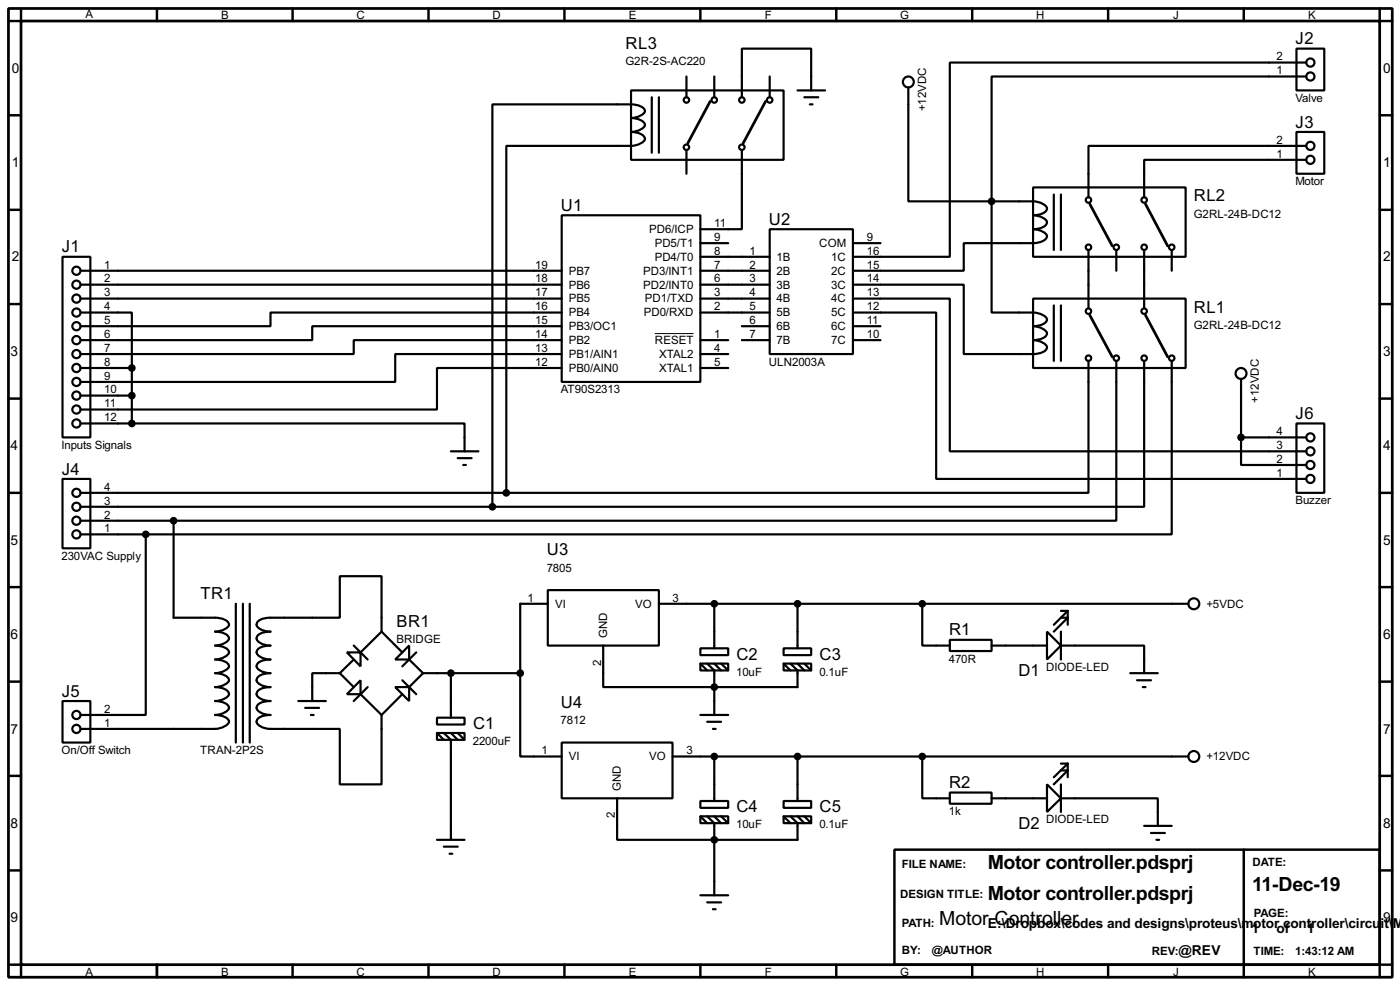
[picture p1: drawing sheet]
<svg xmlns="http://www.w3.org/2000/svg" width="256mm" height="180mm" viewBox="0 0 256 180" stroke-linecap="round" stroke-linejoin="round" font-family="sans-serif">
<path d="M1.6 1.6h253.5v177.3h-253.5zM3.9 3.9h248.9v172.7h-248.9zM130.1 18.6l-4.1 7.6M140.3 18.6l-4.1 7.6M199.7 37.4l4.1 7.6M209.9 37.4l4 7.6M199.7 57.7l4.1 7.6M209.9 57.7l4 7.6" fill="none" stroke="#000" stroke-width=".5"/>
<g fill="none" stroke="#000" stroke-width=".45">
<path d="M3.9 1.6v2.3h-2.3M28.8 1.6v2.3M53.6 1.6v2.3M78.5 1.6v2.3M103.4 1.6v2.3M128.3 1.6v2.3M153.2 1.6v2.3M178.1 1.6v2.3M203 1.6v2.3M227.9 1.6v2.3M252.8 1.6v2.3h2.3M1.6 21.1h2.3"/>
<path d="M1.6 38.4h2.3M252.8 21.1h2.3M252.8 38.4h2.3M1.6 55.7h2.3M252.8 55.7h2.3M1.6 73h2.3M252.8 73h2.3M1.6 90.2h2.3M252.8 90.2h2.3M1.6 107.5h2.3M252.8 107.5h2.3M1.6 124.8h2.3"/>
<path d="M252.8 124.8h2.3M1.6 142h2.3M1.6 159.3h2.3M163.9 155.5h88.9v21.1h-88.9zM227.9 155.5v23.4M252.8 142h2.3M252.8 159.3h2.3M1.6 176.6h2.3v2.3M28.8 176.6v2.3M53.6 176.6v2.3M78.5 176.6v2.3M103.4 176.6v2.3"/>
<path d="M128.3 176.6v2.3M153.2 176.6v2.3M178.1 176.6v2.3M203 176.6v2.3M255.1 176.6h-2.3v2.3"/>
</g>
<g fill="none" stroke="#000" stroke-width=".4">
<path d="M115.6 16.6h28v12.7h-28zM119.4 17.8v10.2M120.7 17.8v10.2M125.8 14v3.8M130.9 14v3.8M141 14v3.8M146.1 16.6h5.1M147.4 17.8h2.5M148.4 19.1h.5M148.6 16.6v-7.7h-12.7v8.9M166.4 16.1v20.8h15.3M237.5 8.9h5.1v7.7h-5.1z"/>
<path d="M239.3 11.5h-65.3v35.5h-17.7M239.3 14h-57.6v22.9M102.9 39.4h25.4v30.5h-25.4zM125.8 27.5v4.3M135.9 27.5v14.5h-7.6M181.7 36.9h7.6a2.61 2.61 0 0 1 2.5 1.3 1.47 1.47 0 0 1-1.3 1l-1.2 .2a2.68 2.68 0 0 1 2.5 1.3 1.47 1.47 0 0 1-1.3 1.1l-1.2 .2a2.68 2.68 0 0 1 2.5 1.2 2.33 2.33 0 0 1-2.5 1.3h-12.7v5.1h-20.3M181.7 36.9v20.3h5a7.1 7.1 0 0 1 4.3 .4 .86 .86 0 0 1 .7 1.2 2.8 2.8 0 0 1-2.4 .9 2.7 2.7 0 0 1 2.5 1.3 1.47 1.47 0 0 1-1.3 1.1l-1.2 .2a2.61 2.61 0 0 1 2.5 1.3 1.47 1.47 0 0 1-1.3 1l-1.2 .2h-12.7v-12.7h-20.3M189.3 34.3h27.9v12.7h-27.9zM193.1 35.6v10.2M194.4 35.6v10.2M237.5 24.2h5.1v7.6h-5.1zM239.3 26.7h-39.9v9.4"/>
<path d="M239.3 29.3h-29.7v6.8M11.5 47h5.1v33.1h-5.1zM14.8 57.2h9.4v10.2M14.8 49.6h88.1M14.8 52.1h88.1M14.8 54.7h88.1M102.9 57.2h-53.3v2.5h-34.8M102.9 59.7h-45.7v2.6h-42.4M128.3 49.6h12.7M128.3 52.1h12.7M128.3 54.7h12.7M128.3 47h12.7"/>
<path d="M128.3 57.2h12.7M128.3 44.5h5.1M135.9 59.7h5.1M141 42h15.3v22.8h-15.3zM156.3 57.2h15.2v30.5h67.8M156.3 54.7h17.7v27.9h65.3M156.3 44.5h5M156.3 59.7h5M189.3 54.7h27.9v12.7h-27.9zM193.1 55.9v10.2M194.4 55.9v10.2M199.4 45.8v10.6"/>
<path d="M204.5 45.8v3.8M209.6 45.8v10.6M214.7 45.8v3.8M14.8 77.5h9.4M14.8 72.4h9.4M14.8 67.4h9.4M24.2 77.5h60.9v5.1M24.2 67.4v10.1M102.9 62.3h-38.1v2.5h-50M102.9 64.8h-30.5v5.1h-57.6M102.9 67.4h-22.8v7.6h-65.3M128.3 67.4h5.1"/>
<path d="M128.3 62.3h5.1M128.3 64.8h5.1M135.9 62.3h5.1M156.3 62.3h5M199.4 66.1v24.1h-106.6M204.5 66.1v29.2h-172.7M209.6 66.1v26.7h-119.4M214.7 66.1v31.7h-188M227.4 69.4v10.7M237.5 77.5h5.1v12.7h-5.1zM11.5 87.7h5.1v12.7h-5.1zM14.8 97.8h11.9"/>
<path d="M14.8 90.2h78M14.8 92.8h75.4M14.8 95.3h17M26.7 97.8v33.1h-11.9M31.8 95.3v17.8h7.6a3.2 3.2 0 0 1 2.4 .9l.2 .4a2.75 2.75 0 0 1-2.6 1.2 3.3 3.3 0 0 1 2.4 .9 .9 .9 0 0 1-.7 1.2l-1.1 .4-.6 .1a3.3 3.3 0 0 1 2.4 .8 .89 .89 0 0 1-.7 1.2l-1.1 .4-.6 .1a3.3 3.3 0 0 1 2.4 .9l.2 .4a2.75 2.75 0 0 1-2.6 1.2 2.37 2.37 0 0 1 2.6 1.3 2.75 2.75 0 0 1-2.6 1.3 3.2 3.2 0 0 1 2.4 .9l.2 .4a2.75 2.75 0 0 1-2.6 1.2 3.3 3.3 0 0 1 2.4 .9 .9 .9 0 0 1-.7 1.2l-1.1 .4-.6 .1a3.3 3.3 0 0 1 2.4 .8 .89 .89 0 0 1-.7 1.2l-1.1 .4-.6 .1h-24.6M82.6 82.6h5.1M83.9 83.9h2.5M84.9 85.1h.5M92.8 90.2v-63.5h20.3a7.1 7.1 0 0 0 4.2-.4l.7-.6a.91 .91 0 0 0-.7-1.2l-1.7-.3a2.75 2.75 0 0 0 2.6-1.3 2.37 2.37 0 0 0-2.6-1.3 2.75 2.75 0 0 0 2.6-1.2 1.5 1.5 0 0 0-1.4-1.1l-1.2-.2h-25.4v73.7M227.4 80.1v5h11.9M227.4 80.1h11.9M43.2 110.5v25.4"/>
<path d="M44.5 110.5v25.4M45.8 110.5v25.4M63.6 119.4h2.5v2.6zM64.8 118.2l2.6 2.5M69.9 115.6v-10.1h-7.6v7.6h-12.7a2.89 2.89 0 0 0-2.5 .9 .89 .89 0 0 0 .6 1.2l1.1 .3 .8 .1a2.96 2.96 0 0 0-2.5 .9 .92 .92 0 0 0 .6 1.2l1.1 .4 .8 .1a2.96 2.96 0 0 0-2.5 .8 .91 .91 0 0 0 .6 1.2l1.1 .4 .8 .1a2.96 2.96 0 0 0-2.5 .9 .88 .88 0 0 0 .6 1.2l1.1 .3 .8 .1a2.92 2.92 0 0 0-2.5 .9 .88 .88 0 0 0 .6 1.2l1.1 .4 .8 .1a2.89 2.89 0 0 0-2.5 .9 .89 .89 0 0 0 .6 1.2l1.1 .3 .8 .1a2.96 2.96 0 0 0-2.5 .9 .92 .92 0 0 0 .6 1.2l1.1 .4 .8 .1a2.96 2.96 0 0 0-2.5 .8 .91 .91 0 0 0 .6 1.2l1.1 .4 .8 .1h12.7v10.2h7.6v-12.7M69.9 115.6l-3.8 3.8M69.9 115.6l3.8 3.8M76.3 119.4l-2.6 2.6M100.4 108h20.3v10.2h-20.3zM100.4 110.5h-5.1v12.7M110.5 118.2v7.6h35.6v-3.1l-1.3-1.2M120.7 110.5h97"/>
<path d="M128.3 118.7h5.1v1.2h-5.1zM130.9 110.5v8.2M143.6 118.7h5v1.2h-5zM146.1 110.5v8.2M169 110.5v7.7h5M174 117.1h7.7v2.1h-7.7zM181.7 118.2h10.1M191.8 115.6l2.6 2.6-2.6 2.5zM194.4 118.2h15.2v5M194.4 115.6v5.1M194.4 113.1h1.2l-2.5 2.5M194.4 111.8h1.2"/>
<path d="M195.6 111.8l-2.5 2.6M195.6 111.8v2.6M11.5 128.3h5.1v7.6h-5.1zM54.7 128.3h5M55.9 129.6h2.6M57 130.9h.5M62.3 123.2h-5.1v5.1M62.3 123.2l2.5 2.6M64.8 120.7l-2.5 2.5M66.1 124.5v2.6h-2.5zM66.1 127.1l3.8 3.8M67.4 125.8l-2.6 2.5"/>
<path d="M72.4 125.8h2.6v2.5zM72.4 120.7l2.6-2.5v2.5zM73.7 124.5l2.6 2.6M73.7 127.1l-3.8 3.8M75 120.7l2.5 2.5M77.5 123.2h17.8M77.5 123.2l-2.5 2.6M80.1 131.4h5v1.2h-5zM80.1 134.2h5v1.2h-5zM80.1 134.2l1.2 1.2M81.3 134.2l1.3 1.2v18.3M82.6 123.2v8.2"/>
<path d="M82.6 134.2l1.3 1.2M83.9 134.2l1.2 1.2M95.3 123.2v15.3h7.6M102.9 135.9h20.3v10.2h-20.3zM123.2 138.5h94.5M128.3 121.5h5.1v1.2h-5.1zM128.3 130.9h5.1M128.3 121.5l1.3 1.2M129.6 121.5l1.3 1.2v8.2M129.6 132.1h2.5M130.6 133.4h.5M130.9 138.5v8.1"/>
<path d="M130.9 121.5l1.2 1.2M132.1 121.5l1.3 1.2M143.6 121.5h5v1.2h-5zM143.6 121.5l1.2 1.2M146.1 138.5v8.1M146.1 121.5l1.3 1.2M147.4 121.5l1.2 1.2M169 138.5v7.6h5M194.4 139.8h1.2M195.6 139.8v2.5M195.6 139.8l-2.5 2.5M207.1 123.2h5"/>
<path d="M208.3 124.5h2.6M209.4 125.8h.5M80.1 153.7h5M81.3 155h2.6M82.4 156.3h.5M113.1 146.1v7.6h33v-3l-1.3-1.3M128.3 146.6h5.1v1.3h-5.1zM128.3 149.4h5.1v1.3h-5.1zM128.3 149.4l1.3 1.3M129.6 149.4l1.3 1.3v13.2M130.9 149.4l1.2 1.3M132.1 149.4l1.3 1.3"/>
<path d="M143.6 146.6h5v1.3h-5zM143.6 149.4h5v1.3h-5zM143.6 149.4l1.2 1.3M146.1 149.4l1.3 1.3M147.4 149.4l1.2 1.3M174 145.1h7.7v2h-7.7zM181.7 146.1h10.1M191.8 143.6l2.6 2.5-2.6 2.5zM194.4 146.1h17.7v5.1M194.4 143.6v5M194.4 141h1.2l-2.5 2.6M209.6 151.2h5.1"/>
<path d="M210.9 152.5h2.5M211.9 153.7h.5M128.3 163.9h5.1M129.6 165.2h2.5M130.6 166.4h.5"/>
<circle cx="125.7" cy="18.3" r=".5"/>
<circle cx="130.8" cy="18.3" r=".5"/>
<circle cx="135.9" cy="18.3" r=".5"/>
<circle cx="141" cy="18.3" r=".5"/>
<circle cx="166.4" cy="15" r="1"/>
<circle cx="240" cy="14" r=".75"/>
<circle cx="240" cy="11.5" r=".75"/>
<circle cx="125.7" cy="27" r=".5"/>
<circle cx="135.9" cy="27" r=".5"/>
<circle cx="199.4" cy="36.6" r=".5"/>
<circle cx="209.6" cy="36.6" r=".5"/>
<circle cx="240" cy="26.7" r=".75"/>
<circle cx="240" cy="29.3" r=".75"/>
<circle cx="14" cy="57.2" r=".75"/>
<circle cx="14" cy="59.7" r=".75"/>
<circle cx="14" cy="54.7" r=".75"/>
<circle cx="14" cy="52.1" r=".75"/>
<circle cx="14" cy="49.6" r=".75"/>
<circle cx="199.4" cy="57" r=".5"/>
<circle cx="199.4" cy="45.3" r=".5"/>
<circle cx="204.5" cy="45.3" r=".5"/>
<circle cx="209.6" cy="57" r=".5"/>
<circle cx="209.6" cy="45.3" r=".5"/>
<circle cx="214.6" cy="45.3" r=".5"/>
<circle cx="14" cy="64.8" r=".75"/>
<circle cx="14" cy="72.4" r=".75"/>
<circle cx="14" cy="69.9" r=".75"/>
<circle cx="14" cy="77.5" r=".75"/>
<circle cx="14" cy="62.3" r=".75"/>
<circle cx="14" cy="67.4" r=".75"/>
<circle cx="14" cy="75" r=".75"/>
<circle cx="199.4" cy="65.6" r=".5"/>
<circle cx="204.5" cy="65.6" r=".5"/>
<circle cx="209.6" cy="65.6" r=".5"/>
<circle cx="214.6" cy="65.6" r=".5"/>
<circle cx="227.3" cy="68.4" r="1"/>
<circle cx="14" cy="97.8" r=".75"/>
<circle cx="14" cy="95.3" r=".75"/>
<circle cx="14" cy="92.8" r=".75"/>
<circle cx="14" cy="90.2" r=".75"/>
<circle cx="240" cy="87.7" r=".75"/>
<circle cx="240" cy="80.1" r=".75"/>
<circle cx="240" cy="85.1" r=".75"/>
<circle cx="240" cy="82.6" r=".75"/>
<circle cx="218.7" cy="110.5" r="1"/>
<circle cx="14" cy="133.4" r=".75"/>
<circle cx="14" cy="130.9" r=".75"/>
<circle cx="218.7" cy="138.5" r="1"/>
</g>
<g fill="#000">
<circle cx="130.9" cy="125.8" r=".2"/>
<circle cx="130.9" cy="153.7" r=".2"/>
</g>
<path d="M120 61.1h7.1" fill="none" stroke="#000" stroke-width=".18"/>
<g fill="#000" stroke="#000" stroke-width=".4">
<circle cx="181.6" cy="36.9" r=".5"/>
<circle cx="24.1" cy="67.4" r=".5"/>
<circle cx="24.1" cy="72.4" r=".5"/>
<circle cx="24.1" cy="77.5" r=".5"/>
<circle cx="26.7" cy="97.8" r=".5"/>
<circle cx="31.8" cy="95.3" r=".5"/>
<circle cx="90.2" cy="92.8" r=".5"/>
<circle cx="92.7" cy="90.2" r=".5"/>
<circle cx="227.3" cy="80.1" r=".5"/>
<circle cx="130.8" cy="110.5" r=".5"/>
<circle cx="146.1" cy="110.5" r=".5"/>
<circle cx="168.9" cy="110.5" r=".5"/>
<circle cx="82.6" cy="123.2" r=".5"/>
<circle cx="95.3" cy="123.2" r=".5"/>
<circle cx="130.8" cy="138.5" r=".5"/>
<circle cx="130.8" cy="125.8" r=".5"/>
<circle cx="146.1" cy="138.5" r=".5"/>
<circle cx="168.9" cy="138.5" r=".5"/>
<circle cx="130.8" cy="153.7" r=".5"/>
</g>
<g font-size="4">
<text x="181" y="159.1">Motor controller.pdsprj</text>
<text x="181" y="164.8">Motor controller.pdsprj</text>
<text x="229.4" y="163.1">11-Dec-19</text>
<text x="172.1" y="169.2">Motor Controller</text>
</g>
<g font-size="3.4">
<text x="114.6" y="9">RL3</text>
<text x="237.4" y="8.1">J2</text>
<text x="237.4" y="23.3">J3</text>
<text x="102.8" y="38.6">U1</text>
<text x="140.9" y="41.2">U2</text>
<text x="218.7" y="36.9">RL2</text>
<text x="11.3" y="46.2">J1</text>
<text x="218.7" y="57.2">RL1</text>
<text x="237.4" y="76.7">J6</text>
<text x="11.3" y="86.9">J4</text>
<text x="100.2" y="101.7">U3</text>
<text x="36.7" y="109.7">TR1</text>
<text x="72.7" y="114.8">BR1</text>
<text x="173.9" y="116.3">R1</text>
<text x="134.9" y="120.7">C2</text>
<text x="150.2" y="120.7">C3</text>
<text x="186.6" y="123.7">D1</text>
<text x="11.3" y="127.5">J5</text>
<text x="102.8" y="129.6">U4</text>
<text x="86.7" y="133.4">C1</text>
<text x="134.9" y="148.7">C4</text>
<text x="150.2" y="148.7">C5</text>
<text x="173.9" y="144.3">R2</text>
<text x="186.6" y="151.7">D2</text>
</g>
<g font-size="2.8">
<text x="2.2" y="13.4">0</text>
<text x="253.4" y="13.4">0</text>
<text x="2.2" y="30.6">1</text>
<text x="253.4" y="30.6">1</text>
<text x="2.2" y="47.9">2</text>
<text x="253.4" y="47.9">2</text>
<text x="1.9" y="65.2">3</text>
<text x="253.4" y="65.2">3</text>
<text x="1.9" y="82.4">4</text>
<text x="253.4" y="82.4">4</text>
<text x="1.9" y="99.7">5</text>
<text x="253.4" y="99.7">5</text>
<text x="1.9" y="117">6</text>
<text x="253.4" y="117">6</text>
<text x="1.9" y="134.3">7</text>
<text x="253.4" y="134.3">7</text>
<text x="1.9" y="151.5">8</text>
<text x="253.4" y="151.5">8</text>
<text x="1.9" y="168.8">9</text>
<text x="180.9" y="169.8">E:\Dropbox\codes and designs\proteus\motor controller\circu</text>
<text x="229.3" y="170.8">1</text>
<text x="233.9" y="170.8">of</text>
<text x="239.4" y="170.8">1</text>
<text x="252.9" y="169.8">it\</text>
<text x="253.4" y="168.8">9</text>
<text x="255.1" y="169.8">M</text>
<text x="215.9" y="174.9">@REV</text>
</g>
<g font-size="2.4">
<text x="15.6" y="3.2">A</text>
<text x="40.5" y="3.5">B</text>
<text x="65.3" y="3.5">C</text>
<text x="90.2" y="3.5">D</text>
<text x="115.2" y="3.5">E</text>
<text x="140.1" y="3.5">F</text>
<text x="164.9" y="3.5">G</text>
<text x="189.8" y="3.5">H</text>
<text x="214.9" y="3.5">J</text>
<text x="239.6" y="3.5">K</text>
<text x="114.6" y="11.9">G2R-2S-AC220</text>
<text x="233.9" y="11.1">2</text>
<text x="233.9" y="13.6">1</text>
<text x="169.7" y="20.3" transform="rotate(-90 169.7 20.3)">+12VDC</text>
<text x="237.3" y="18.7">Valve</text>
<text x="233.9" y="28.9">1</text>
<text x="233.9" y="26.3">2</text>
<text x="237.3" y="33.9">Motor</text>
<text x="130.9" y="41.6">11</text>
<text x="218.7" y="39.9">G2RL-24B-DC12</text>
<text x="118.9" y="42.7">PD6/ICP</text>
<text x="119.9" y="47.7">PD4/T0</text>
<text x="119.9" y="45.2">PD5/T1</text>
<text x="130.9" y="46.6">8</text>
<text x="130.9" y="44.1">9</text>
<text x="137.3" y="46.6">1</text>
<text x="142.3" y="47.7">1B</text>
<text x="150.1" y="45.2">COM</text>
<text x="152.3" y="47.7">1C</text>
<text x="158.8" y="46.6">16</text>
<text x="158.8" y="44.1">9</text>
<text x="19.1" y="49.2">1</text>
<text x="19.1" y="51.7">2</text>
<text x="98.1" y="51.7">18</text>
<text x="98.1" y="49.2">19</text>
<text x="104.2" y="52.8">PB6</text>
<text x="104.2" y="50.3">PB7</text>
<text x="117.8" y="52.8">PD2/INT0</text>
<text x="117.8" y="50.3">PD3/INT1</text>
<text x="130.9" y="51.7">6</text>
<text x="130.9" y="49.2">7</text>
<text x="137.3" y="49.2">2</text>
<text x="137.3" y="51.7">3</text>
<text x="142.3" y="50.3">2B</text>
<text x="142.3" y="52.8">3B</text>
<text x="152.3" y="50.3">2C</text>
<text x="152.3" y="52.8">3C</text>
<text x="158.8" y="49.2">15</text>
<text x="158.8" y="51.7">14</text>
<text x="19.1" y="54.3">3</text>
<text x="19.1" y="56.8">4</text>
<text x="19.1" y="59.3">5</text>
<text x="98.1" y="59.3">15</text>
<text x="98.1" y="56.8">16</text>
<text x="98.1" y="54.3">17</text>
<text x="104.2" y="57.9">PB4</text>
<text x="104.2" y="55.4">PB5</text>
<text x="117.9" y="57.9">PD0/RXD</text>
<text x="118.1" y="55.4">PD1/TXD</text>
<text x="130.9" y="54.3">3</text>
<text x="130.9" y="56.8">2</text>
<text x="137.3" y="54.3">4</text>
<text x="137.3" y="56.8">5</text>
<text x="137.3" y="59.3">6</text>
<text x="142.3" y="55.4">4B</text>
<text x="142.3" y="57.9">5B</text>
<text x="152.3" y="55.4">4C</text>
<text x="152.3" y="57.9">5C</text>
<text x="158.8" y="54.3">13</text>
<text x="158.8" y="56.8">12</text>
<text x="158.8" y="59.3">11</text>
<text x="19.1" y="61.9">6</text>
<text x="19.1" y="64.4">7</text>
<text x="98.1" y="64.4">13</text>
<text x="98.1" y="61.9">14</text>
<text x="104.2" y="65.5">PB1/AIN1</text>
<text x="104.2" y="63">PB2</text>
<text x="104.2" y="60.4">PB3/OC1</text>
<text x="120" y="63">RESET</text>
<text x="120.7" y="65.5">XTAL2</text>
<text x="130.9" y="61.9">1</text>
<text x="130.9" y="64.4">4</text>
<text x="137.3" y="61.9">7</text>
<text x="142.3" y="60.4">6B</text>
<text x="142.3" y="63">7B</text>
<text x="152.3" y="60.4">6C</text>
<text x="152.3" y="63">7C</text>
<text x="158.8" y="61.9">10</text>
<text x="218.7" y="60.2">G2RL-24B-DC12</text>
<text x="19.1" y="67">8</text>
<text x="19.1" y="69.5">9</text>
<text x="19.1" y="72">10</text>
<text x="98.1" y="67">12</text>
<text x="102.7" y="72">AT90S2313</text>
<text x="104.2" y="68.1">PB0/AIN0</text>
<text x="120.7" y="68.1">XTAL1</text>
<text x="130.9" y="67">5</text>
<text x="140.8" y="66.9">ULN2003A</text>
<text x="19.1" y="74.6">11</text>
<text x="19.1" y="77.1">12</text>
<text x="230.6" y="73.7" transform="rotate(-90 230.6 73.7)">+12VDC</text>
<text x="11.3" y="82.2">Inputs Signals</text>
<text x="233.9" y="82.2">3</text>
<text x="233.9" y="79.7">4</text>
<text x="19.1" y="89.8">4</text>
<text x="233.9" y="87.3">1</text>
<text x="233.9" y="84.7">2</text>
<text x="19.1" y="94.9">2</text>
<text x="19.1" y="92.4">3</text>
<text x="237.3" y="92.3">Buzzer</text>
<text x="19.1" y="97.4">1</text>
<text x="11.3" y="102.5">230VAC Supply</text>
<text x="100.2" y="104.6">7805</text>
<text x="96.7" y="110.1">1</text>
<text x="101.7" y="111.2">VI</text>
<text x="116.4" y="111.2">VO</text>
<text x="123.2" y="110.1">3</text>
<text x="221" y="111.2">+5VDC</text>
<text x="72.6" y="117.7">BRIDGE</text>
<text x="111.2" y="116.8" transform="rotate(-90 111.2 116.8)">GND</text>
<text x="110.1" y="121.9" transform="rotate(-90 110.1 121.9)">2</text>
<text x="134.9" y="123.7">10uF</text>
<text x="150.1" y="123.7">0.1uF</text>
<text x="173.8" y="121.3">470R</text>
<text x="191.6" y="122.8">DIODE-LED</text>
<text x="19.1" y="130.5">2</text>
<text x="19.1" y="133">1</text>
<text x="86.6" y="136.4">2200uF</text>
<text x="102.7" y="132.6">7812</text>
<text x="11.3" y="138">On/Off Switch</text>
<text x="36.7" y="138">TRAN-2P2S</text>
<text x="99.2" y="138.1">1</text>
<text x="104.2" y="139.2">VI</text>
<text x="118.9" y="139.2">VO</text>
<text x="125.8" y="138.1">3</text>
<text x="221" y="139.2">+12VDC</text>
<text x="112.7" y="149.8" transform="rotate(-90 112.7 149.8)">2</text>
<text x="113.8" y="144.8" transform="rotate(-90 113.8 144.8)">GND</text>
<text x="173.8" y="149.2">1k</text>
<text x="134.9" y="151.6">10uF</text>
<text x="150.1" y="151.6">0.1uF</text>
<text x="191.6" y="150.7">DIODE-LED</text>
<text x="165.2" y="158.9">FILE NAME:</text>
<text x="229.4" y="158.4">DATE:</text>
<text x="164.9" y="164.3">DESIGN TITLE:</text>
<text x="229.7" y="167.8">PAGE:</text>
<text x="165.2" y="169.7">PATH:</text>
<text x="15.6" y="178.6">A</text>
<text x="40.5" y="178.6">B</text>
<text x="65.3" y="178.6">C</text>
<text x="90.2" y="178.6">D</text>
<text x="115.2" y="178.6">E</text>
<text x="140.1" y="178.6">F</text>
<text x="164.9" y="178.6">G</text>
<text x="165.2" y="174.7">BY:</text>
<text x="170.7" y="174.7">@AUTHOR</text>
<text x="189.8" y="178.6">H</text>
<text x="211" y="174.7">REV:</text>
<text x="214.9" y="178.6">J</text>
<text x="229.6" y="174.7">TIME:</text>
<text x="237.3" y="174.7">1:43:12 AM</text>
<text x="239.6" y="178.6">K</text>
</g>
</svg>
